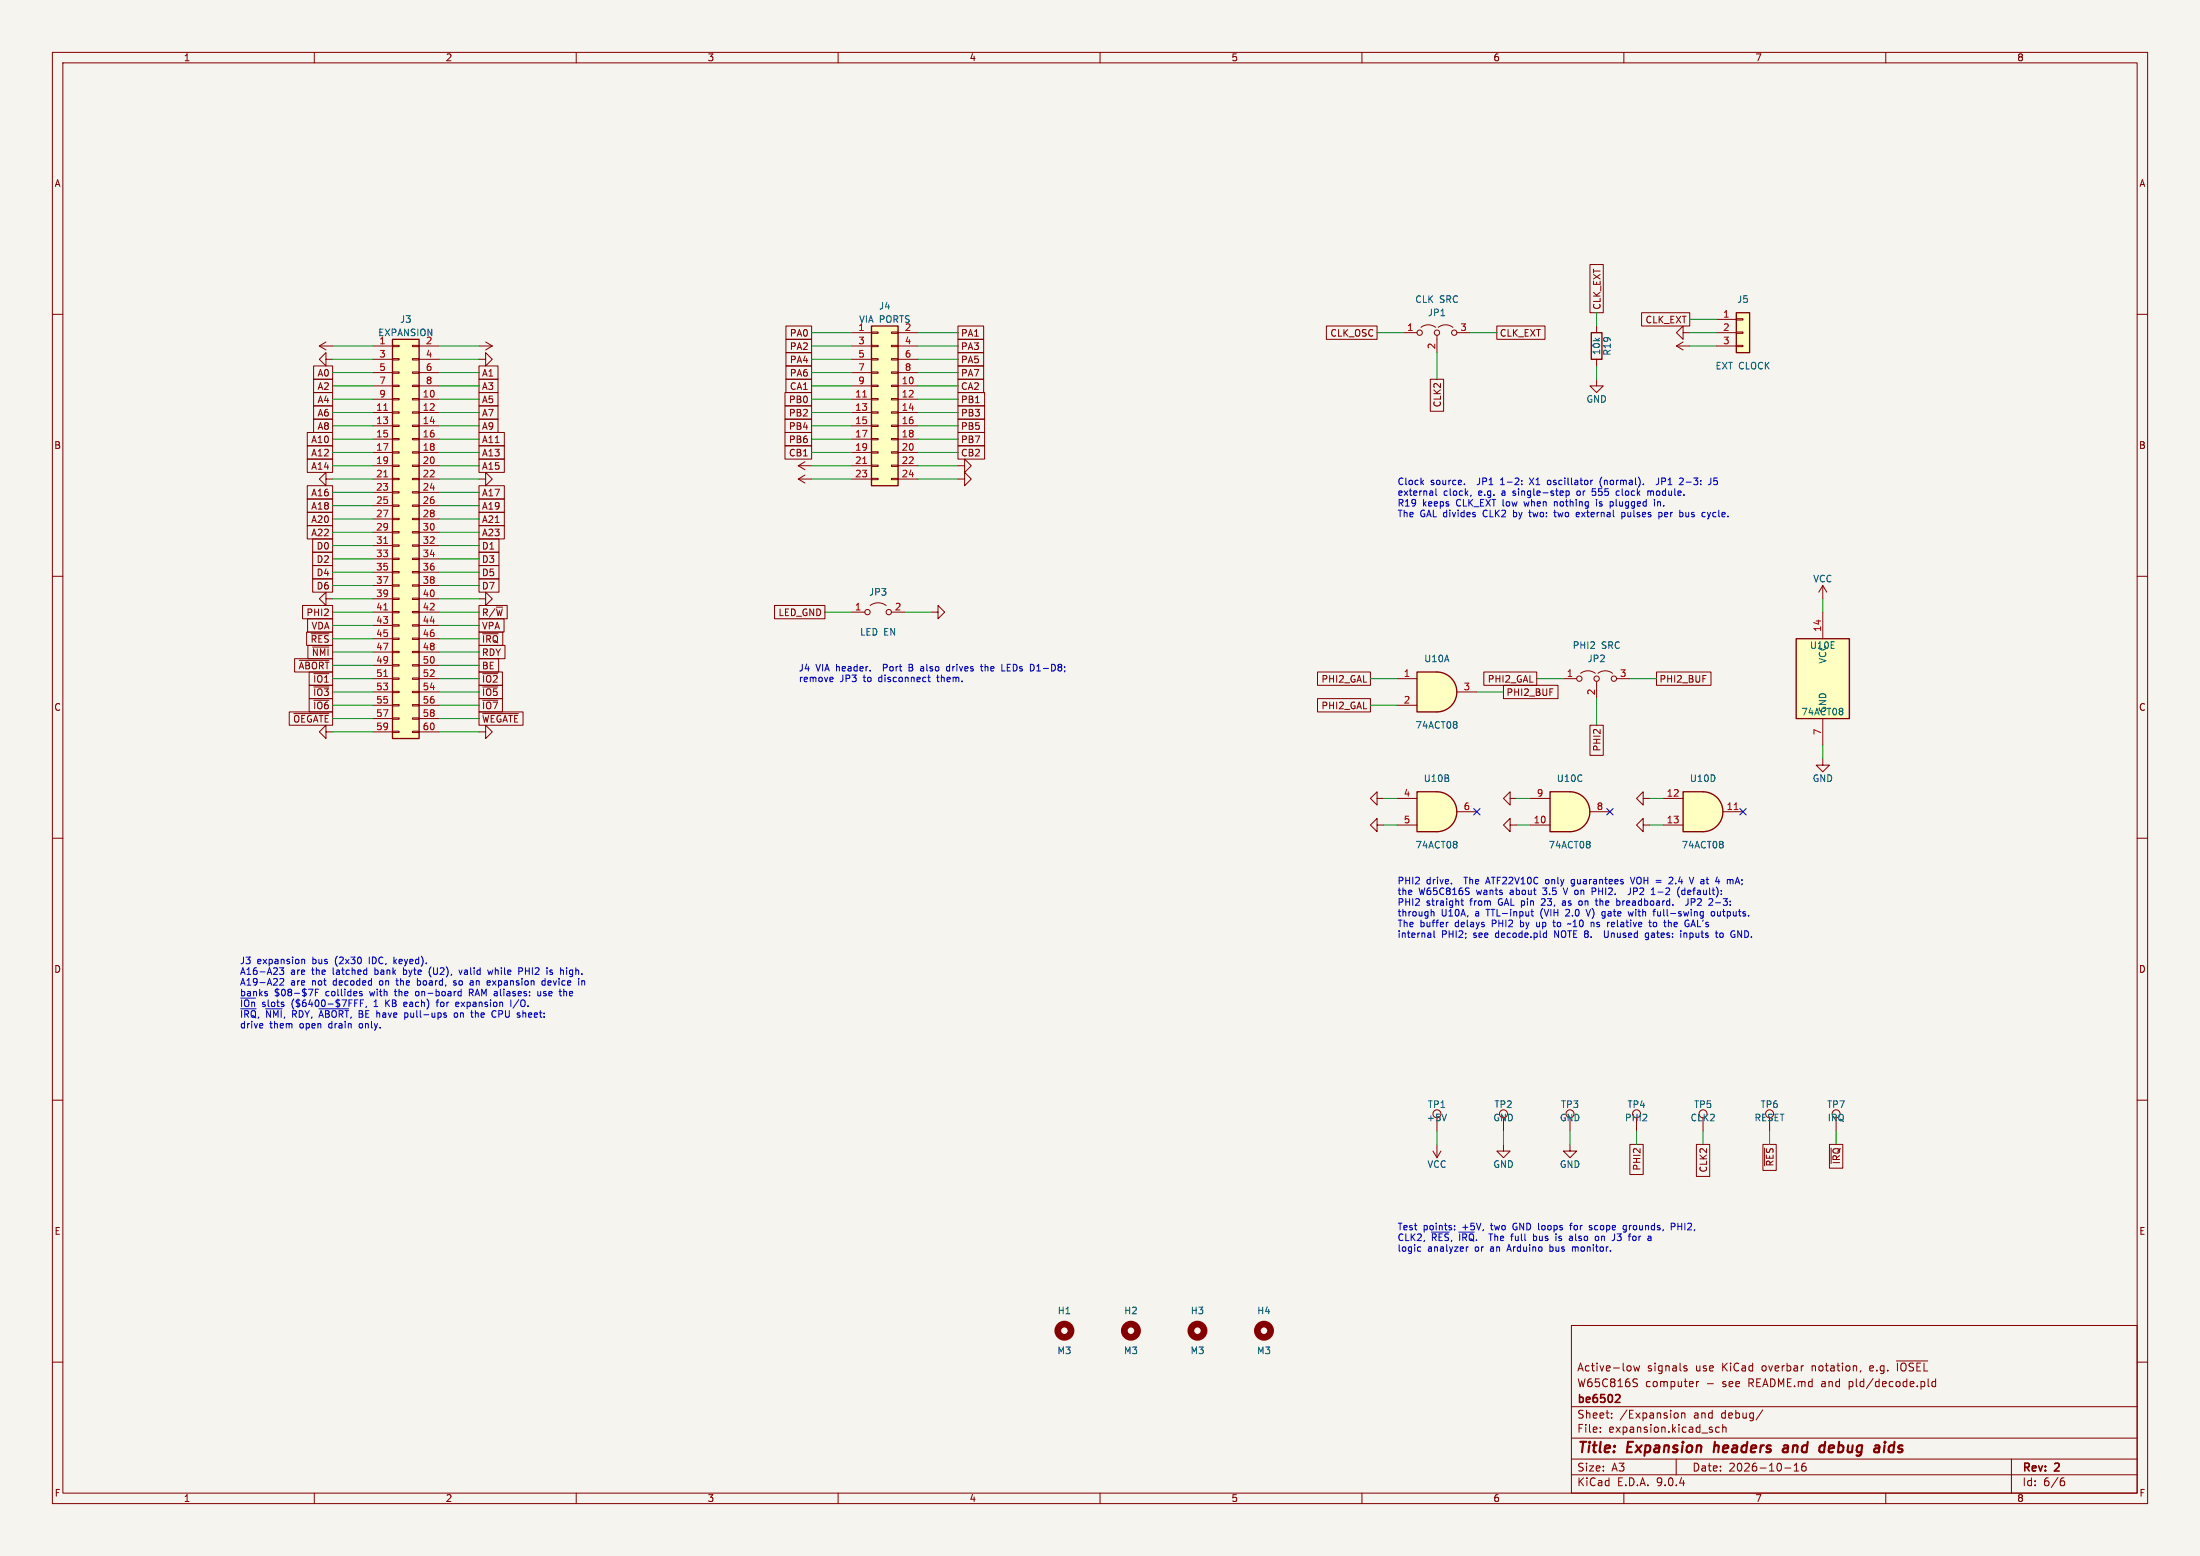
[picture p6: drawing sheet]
<svg xmlns="http://www.w3.org/2000/svg" width="420mm" height="297mm" viewBox="0 0 420 297" stroke-linecap="round" stroke-linejoin="round" font-family="sans-serif">
<path d="M0 0h420v297h-420z" fill="#f5f4ef" stroke="#f5f4ef" stroke-width=".19"/>
<g fill="none" stroke="#840000" stroke-width=".19">
<path d="M10 10h400v277h-400zM12 12h396v273h-396zM60 10v2M110 10v2M160 10v2M210 10v2M260 10v2M310 10v2M360 10v2M10 60h2M408 60h2M62.2 91.4v-1.2l-1.2 1.2 1.2 1.3v-1.3h1.3"/>
<path d="M10 110h2M408 110h2M10 160h2M262.9 157.5v-1.3l-1.3 1.3 1.3 1.3v-1.3h1.3M288.3 157.5v-1.3l-1.3 1.3 1.3 1.3v-1.3h1.3M408 160h2M10 210h2M312.4 213.4v2.5M408 210h2M300 253h108v32h-108zM362 259.8h6M10 260h2"/>
<path d="M300 278.5h108M300 274.5h108M300 268.5h108M305.5 273.2v.2M305.5 272.5v.1M307.7 270.5v.2M307.7 269.8v.1M311.1 260.7l.3 .3v.4l-.3 .3M311.9 260.7l.3 1 .2-.7 .3 .7 .3-1M312 263.2l.6 .1M312.3 264l.3 .3-.1 .2-.2 .2M320 278.5v3"/>
<path d="M320.1 269.7l.3 .3v.4l-.3 .3M321 269.8l.2-.1 .4 .1 .1 .9M321 269.7v1M321.5 261.1l.5 .2 .1 .1-.1 .2-.4 .1M321.5 260.8h.5M323.9 263.7v1M324.3 263.7l-.3 .1-.1 .2M328.2 272.5l-.4-.1-.3 .3 .2 .6h.5M328.9 272.5l.2-.1 .3 .1 .1 .9M328.9 271.9v1.5M336.5 269.1l-1.3 1.9M342.5 279.7l.4-.4v1.5"/>
<path d="M344.7 279.3a.59 .59 0 0 0-.8 .6v.6l.2 .2 .4 .1 .2-.2 .1-.5-.1-.2h-.5l-.3 .2M355.2 261.6l-.1 .3M362.2 260.2v1.5M368.1 263.2v1.3l.2 .2M369.5 263.8l-.4-.1-.3 .3 .1 .6h.6M369.5 263.2v1.5M384 278.5v6.5M408 260h2M60 285v2M110 285v2M160 285v2M210 285v2"/>
<path d="M260 285v2M300 281.5h108M310 285v2M340.7 280.2h1.2M342.5 280.8h.9M360 285v2M393.6 282.7h.4l.2 .2-.1 .5-.5 .2M394 282.1l-.4 .1"/>
<circle cx="312.4" cy="212.6" r=".76"/>
</g>
<path d="M327.4 275.2l-.3 2M340.5 276h.8M341.3 276.3l-.6 .1a.4 .4 0 0 0-.4 .4 .4 .4 0 0 0 .3 .4l.7-.1M348.2 275.9l.1 .1M348.4 275.2l-.2 2M359.8 275.9l-.2 1.3M359.9 275.2l-.1 .2" fill="none" stroke="#840000" stroke-width=".4"/>
<path d="M308.6 266.2l.5 .1 .2 .3-1 1.1h1" fill="none" stroke="#840000" stroke-width=".3"/>
<path d="M274.3 151.1a3.8 3.8 0 0 1 3.8 3.8 3.8 3.8 0 0 1-3.8 3.9z" fill="#ffffc2" stroke="#ffffc2" stroke-width=".19"/>
<path d="M270.5 151.1h3.8v7.7h-3.8z" fill="#ffffc2"/>
<path d="M270.5 151.1h3.8a3.8 3.8 0 0 1 3.8 3.8 3.8 3.8 0 0 1-3.8 3.9h-3.8z" fill="none" stroke="#840000" stroke-width=".25"/>
<path d="M266.7 152.4h3.8M266.7 157.5h3.8M278.1 154.9h3.8" fill="none" stroke="#840000" stroke-width=".19"/>
<path d="M278.1 160.7v.3M278.1 161.3v.4" fill="none" stroke="#006464" stroke-width=".19"/>
<path d="M299.7 151.1a3.8 3.8 0 0 1 3.8 3.8 3.8 3.8 0 0 1-3.8 3.9z" fill="#ffffc2" stroke="#ffffc2" stroke-width=".19"/>
<path d="M295.9 151.1h3.8v7.7h-3.8z" fill="#ffffc2"/>
<path d="M295.9 151.1h3.8a3.8 3.8 0 0 1 3.8 3.8 3.8 3.8 0 0 1-3.8 3.9h-3.8z" fill="none" stroke="#840000" stroke-width=".25"/>
<g fill="none" stroke="#840000" stroke-width=".19">
<path d="M62.2 68.6v-1.3l-1.2 1.3 1.2 1.3v-1.3h1.3M62.2 114.3v-1.3l-1.2 1.3 1.2 1.3v-1.3h1.3M292.1 152.4h3.8M292.1 157.5h3.8M303.5 154.9h3.8M313.7 157.5v-1.3l-1.3 1.3 1.3 1.3v-1.3h1.3M274.3 213.4v2.5M287 218.4v1.3h1.3l-1.3 1.3-1.3-1.3h1.3M287 213.4v2.5M299.7 218.4v1.3h1.3l-1.3 1.3-1.3-1.3h1.3M299.7 213.4v2.5M325.1 213.4v2.5"/>
<circle cx="274.3" cy="212.6" r=".76"/>
<circle cx="287" cy="212.6" r=".76"/>
<circle cx="299.7" cy="212.6" r=".76"/>
<circle cx="325.1" cy="212.6" r=".76"/>
</g>
<path d="M303.5 160.7v.3M303.5 161.3v.4M276.1 212.7l-.4 1.2" fill="none" stroke="#006464" stroke-width=".19"/>
<path d="M325.1 151.1a3.8 3.8 0 0 1 3.8 3.8 3.8 3.8 0 0 1-3.8 3.9z" fill="#ffffc2" stroke="#ffffc2" stroke-width=".19"/>
<path d="M321.3 151.1h3.8v7.7h-3.8z" fill="#ffffc2"/>
<path d="M321.3 151.1h3.8a3.8 3.8 0 0 1 3.8 3.8 3.8 3.8 0 0 1-3.8 3.9h-3.8z" fill="none" stroke="#840000" stroke-width=".25"/>
<path d="M288.3 152.4v-1.3l-1.3 1.3 1.3 1.3v-1.3h1.3M317.5 152.4h3.8M317.5 157.5h3.8M328.9 154.9h3.8M348 144.8v1.3h1.2l-1.2 1.2-1.3-1.2h1.3" fill="none" stroke="#840000" stroke-width=".19"/>
<path d="M331.1 154.5h.7" fill="none" stroke="#a90000" stroke-width=".19"/>
<path d="M328.9 160.7v.3M328.9 161.3v.4" fill="none" stroke="#006464" stroke-width=".19"/>
<g fill="none" stroke="#840000" stroke-width="1.3">
<circle cx="215.9" cy="254" r="1.27"/>
<circle cx="228.6" cy="254" r="1.27"/>
</g>
<path d="M342.9 121.9h10.2v15.3h-10.2z" fill="#ffffc2"/>
<path d="M342.9 121.9h10.2v15.3h-10.2z" fill="none" stroke="#840000" stroke-width=".25"/>
<g fill="none" stroke="#840000" stroke-width=".19">
<path d="M268 63.5h2.5M271.3 62.5a2.26 2.26 0 0 1 2.8 0M274.3 64v3.3M274.6 62.5a2.26 2.26 0 0 1 2.8 0M278.1 63.5h2.6M348 111.8v2.5M348 116.8v5.1M348 111.8l-.8 1.2M348 111.8l.7 1.2M298.4 129.5h2.6M301.8 128.5a2.26 2.26 0 0 1 2.7 0M304.8 130v3.4"/>
<path d="M305.1 128.5a2.26 2.26 0 0 1 2.7 0M308.6 129.5h2.5M348 137.2v5M262.9 152.4v-1.3l-1.3 1.3 1.3 1.3v-1.3h1.3M313.7 152.4v-1.3l-1.3 1.3 1.3 1.3v-1.3h1.3"/>
<circle cx="271" cy="63.5" r=".51"/>
<circle cx="274.3" cy="63.5" r=".51"/>
<circle cx="277.6" cy="63.5" r=".51"/>
<circle cx="301.5" cy="129.5" r=".51"/>
<circle cx="304.8" cy="129.5" r=".51"/>
<circle cx="308.1" cy="129.5" r=".51"/>
</g>
<path d="M351.8 135.3v.3M351.8 135.9v.4" fill="none" stroke="#006464" stroke-width=".19"/>
<path d="M274.3 128.3a3.8 3.8 0 0 1 3.8 3.8 3.8 3.8 0 0 1-3.8 3.8z" fill="#ffffc2" stroke="#ffffc2" stroke-width=".19"/>
<path d="M270.5 128.3h3.8v7.6h-3.8z" fill="#ffffc2"/>
<path d="M270.5 128.3h3.8a3.8 3.8 0 0 1 3.8 3.8 3.8 3.8 0 0 1-3.8 3.8h-3.8z" fill="none" stroke="#840000" stroke-width=".25"/>
<path d="M266.7 129.5h3.8M266.7 134.6h3.8M278.1 132.1h3.8M273.6 219.7l.7 1.3M274.3 218.4v2.6M275.1 219.7l-.8 1.3" fill="none" stroke="#840000" stroke-width=".19"/>
<path d="M278.1 137.9v.3M278.1 138.4v.5" fill="none" stroke="#006464" stroke-width=".19"/>
<path d="M331.5 59.7h2.5v7.6h-2.5z" fill="#ffffc2"/>
<path d="M331.5 59.7h2.5v7.6h-2.5zM303.8 63.5h2v5.1h-2z" fill="none" stroke="#840000" stroke-width=".25"/>
<g fill="none" stroke="#840000" stroke-width=".19">
<path d="M304.8 72.4v1.3h1.3l-1.3 1.2-1.3-1.2h1.3M304.8 62.2v1.3M304.8 68.6v1.3M320 66h2.6M320 66l1.3 .8M321.3 63.5v-1.3l-1.3 1.3 1.3 1.3v-1.3h1.3M321.3 65.3l-1.3 .7M327.7 61h3.8M327.7 63.5h3.8M327.7 66h3.8M331.5 60.8h1.2v.3h-1.2zM331.5 63.4h1.2v.2h-1.2z"/>
<path d="M331.5 65.9h1.2v.3h-1.2z"/>
</g>
<path d="M166.4 62.2h5v30.5h-5z" fill="#ffffc2"/>
<path d="M166.4 62.2h5v30.5h-5z" fill="none" stroke="#840000" stroke-width=".25"/>
<g fill="none" stroke="#840000" stroke-width=".19">
<path d="M61 66h2.5M61 66l1.2 .8M62.2 65.3l-1.2 .7M91.4 68.6h1.3v-1.3l1.3 1.3-1.3 1.3v-1.3M91.4 66h2.6M92.7 65.3l1.3 .7M94 66l-1.3 .8M162.6 63.5h3.8M162.6 66h3.8M162.6 68.6h3.8M162.6 71.1h3.8M162.6 73.7h3.8"/>
<path d="M162.6 76.2h3.8M162.6 78.7h3.8M166.4 63.4h1.2v.2h-1.2zM166.4 65.9h1.2v.3h-1.2zM166.4 68.5h1.2v.2h-1.2zM166.4 71h1.2v.2h-1.2zM166.4 73.5h1.2v.3h-1.2zM166.4 76.1h1.2v.2h-1.2zM166.4 78.6h1.2v.3h-1.2zM170.2 63.4h1.2v.2h-1.2zM170.2 65.9h1.2v.3h-1.2zM170.2 68.5h1.2v.2h-1.2z"/>
<path d="M170.2 71h1.2v.2h-1.2zM170.2 73.5h1.2v.3h-1.2zM170.2 76.1h1.2v.2h-1.2zM170.2 78.6h1.2v.3h-1.2zM171.4 63.5h3.9M171.4 66h3.9M171.4 68.6h3.9M171.4 71.1h3.9M171.4 73.7h3.9M171.4 76.2h3.9M171.4 78.7h3.9M91.4 91.4h1.3v-1.2l1.3 1.2-1.3 1.3v-1.3"/>
<path d="M162.6 81.3h3.8M162.6 83.8h3.8M162.6 86.4h3.8M162.6 88.9h3.8M162.6 91.4h3.8M166.4 81.2h1.2v.2h-1.2zM166.4 83.7h1.2v.2h-1.2zM166.4 86.2h1.2v.3h-1.2zM166.4 88.8h1.2v.2h-1.2zM166.4 91.3h1.2v.3h-1.2zM170.2 81.2h1.2v.2h-1.2zM170.2 83.7h1.2v.2h-1.2z"/>
<path d="M170.2 86.2h1.2v.3h-1.2zM170.2 88.8h1.2v.2h-1.2zM170.2 91.3h1.2v.3h-1.2zM171.4 81.3h3.9M171.4 83.8h3.9M171.4 86.4h3.9M171.4 88.9h3.9M171.4 91.4h3.9"/>
</g>
<path d="M164.7 75.8h.7M164.7 88.5h.7" fill="none" stroke="#a90000" stroke-width=".19"/>
<circle cx="241.3" cy="254" r="1.27" fill="none" stroke="#840000" stroke-width="1.3"/>
<path d="M74.9 64.8h5.1v76.2h-5.1z" fill="#ffffc2"/>
<path d="M74.9 64.8h5.1v76.2h-5.1z" fill="none" stroke="#840000" stroke-width=".25"/>
<g fill="none" stroke="#840000" stroke-width=".19">
<path d="M303.5 50.5h2.6v9.2h-2.6zM313.4 59.7h9.2v2.5h-9.2zM59.9 72.4h3.6v2.5h-3.6zM59.9 77.5h3.6v2.5h-3.6zM59.9 74.9h3.6v2.6h-3.6zM59.9 69.8h3.6v2.6h-3.6zM71.1 66h3.8M71.1 68.6h3.8M71.1 71.1h3.8M71.1 73.7h3.8M71.1 76.2h3.8M71.1 78.7h3.8"/>
<path d="M74.9 65.9h1.3v.3h-1.3zM74.9 68.5h1.3v.2h-1.3zM74.9 71h1.3v.2h-1.3zM74.9 73.5h1.3v.3h-1.3zM74.9 76.1h1.3v.2h-1.3zM74.9 78.6h1.3v.3h-1.3zM78.7 65.9h1.3v.3h-1.3zM78.7 68.5h1.3v.2h-1.3zM78.7 71h1.3v.2h-1.3zM78.7 73.5h1.3v.3h-1.3zM78.7 76.1h1.3v.2h-1.3zM78.7 78.6h1.3v.3h-1.3z"/>
<path d="M80 66h3.8M80 68.6h3.8M80 71.1h3.8M80 73.7h3.8M80 76.2h3.8M80 78.7h3.8M91.4 72.4h3.7v2.5h-3.7zM91.4 74.9h3.7v2.6h-3.7zM91.4 69.8h3.7v2.6h-3.7zM91.4 77.5h3.7v2.5h-3.7zM149.9 74.9h5v2.6h-5zM149.9 77.5h5v2.5h-5z"/>
<path d="M150 69.8h4.9v2.6h-4.9zM150 67.3h4.9v2.6h-4.9zM150 64.8h4.9v2.5h-4.9zM150 62.2h4.9v2.6h-4.9zM150 72.4h4.9v2.5h-4.9zM182.9 67.3h4.9v2.6h-4.9zM182.9 64.8h4.9v2.5h-4.9zM182.9 62.2h4.9v2.6h-4.9zM182.9 77.5h5.1v2.5h-5.1zM182.9 74.9h5.1v2.6h-5.1zM182.9 72.4h4.9v2.5h-4.9zM182.9 69.8h4.9v2.6h-4.9z"/>
<path d="M253.2 62.2h9.7v2.6h-9.7zM273 72.4h2.6v6.1h-2.6zM285.7 62.2h9.2v2.6h-9.2zM58.7 97.8h4.8v2.5h-4.8zM58.7 92.7h4.8v2.6h-4.8zM58.7 95.2h4.8v2.6h-4.8zM58.7 87.6h4.8v2.6h-4.8zM58.7 85.1h4.8v2.5h-4.8zM58.7 82.5h4.8v2.6h-4.8zM59.9 80h3.6v2.6h-3.6zM71.1 81.3h3.8M71.1 83.8h3.8"/>
<path d="M71.1 86.4h3.8M71.1 88.9h3.8M71.1 91.4h3.8M71.1 94h3.8M71.1 96.5h3.8M71.1 99.1h3.8M74.9 81.2h1.3v.2h-1.3zM74.9 83.7h1.3v.2h-1.3zM74.9 86.2h1.3v.3h-1.3zM74.9 88.8h1.3v.2h-1.3zM74.9 91.3h1.3v.3h-1.3zM74.9 93.9h1.3v.2h-1.3z"/>
<path d="M74.9 96.4h1.3v.2h-1.3zM74.9 98.9h1.3v.3h-1.3zM78.7 81.2h1.3v.2h-1.3zM78.7 83.7h1.3v.2h-1.3zM78.7 86.2h1.3v.3h-1.3zM78.7 88.8h1.3v.2h-1.3zM78.7 91.3h1.3v.3h-1.3zM78.7 93.9h1.3v.2h-1.3zM78.7 96.4h1.3v.2h-1.3zM78.7 98.9h1.3v.3h-1.3zM80 81.3h3.8M80 83.8h3.8"/>
<path d="M80 86.4h3.8M80 88.9h3.8M80 91.4h3.8M80 94h3.8M80 96.5h3.8M80 99.1h3.8M91.4 80h3.7v2.6h-3.7zM91.4 85.1h4.9v2.5h-4.9zM91.4 82.5h4.9v2.6h-4.9zM91.4 87.6h4.9v2.6h-4.9zM91.4 92.7h4.9v2.6h-4.9zM91.4 95.2h4.9v2.6h-4.9z"/>
<path d="M91.4 97.8h4.9v2.5h-4.9zM149.9 82.5h5v2.6h-5zM149.9 85.1h5v2.5h-5zM149.9 80h5v2.6h-5zM152.4 88.9h2.5M152.4 91.4h2.5M152.4 88.9l1.3 .8M152.4 91.4l1.3 .8M153.7 88.1l-1.3 .8M153.7 90.7l-1.3 .7M182.9 91.4h1.2v-1.2l1.3 1.2-1.3 1.3v-1.3M182.9 88.9h1.2v-1.3l1.3 1.3-1.3 1.3v-1.3"/>
<path d="M182.9 82.5h5.1v2.6h-5.1zM182.9 85.1h5.1v2.5h-5.1zM182.9 80h5.1v2.6h-5.1zM57.8 115.6h5.7v2.5h-5.7zM58.7 100.3h4.8v2.6h-4.8zM58.7 118.1h4.8v2.6h-4.8zM59.7 107.9h3.8v2.6h-3.8zM59.7 110.5h3.8v2.5h-3.8zM59.7 105.4h3.8v2.6h-3.8zM59.7 102.9h3.8v2.5h-3.8zM71.1 101.6h3.8M71.1 104.1h3.8"/>
<path d="M71.1 106.7h3.8M71.1 109.2h3.8M71.1 111.8h3.8M71.1 114.3h3.8M71.1 116.8h3.8M71.1 119.4h3.8M74.9 101.5h1.3v.2h-1.3zM74.9 104h1.3v.3h-1.3zM74.9 106.6h1.3v.2h-1.3zM74.9 109.1h1.3v.2h-1.3zM74.9 111.6h1.3v.3h-1.3zM74.9 114.2h1.3v.2h-1.3z"/>
<path d="M74.9 116.7h1.3v.3h-1.3zM74.9 119.3h1.3v.2h-1.3zM78.7 101.5h1.3v.2h-1.3zM78.7 104h1.3v.3h-1.3zM78.7 106.6h1.3v.2h-1.3zM78.7 109.1h1.3v.2h-1.3zM78.7 111.6h1.3v.3h-1.3zM78.7 114.2h1.3v.2h-1.3zM78.7 116.7h1.3v.3h-1.3zM78.7 119.3h1.3v.2h-1.3zM80 101.6h3.8M80 104.1h3.8"/>
<path d="M80 106.7h3.8M80 109.2h3.8M80 111.8h3.8M80 114.3h3.8M80 116.8h3.8M80 119.4h3.8M91.4 114.3h1.3v-1.3l1.3 1.3-1.3 1.3v-1.3M91.4 115.6h5.4v2.5h-5.4zM91.4 118.1h4.8v2.6h-4.8zM91.4 102.9h3.9v2.5h-3.9zM91.4 105.4h3.9v2.6h-3.9zM91.4 107.9h3.9v2.6h-3.9z"/>
<path d="M91.4 110.5h3.9v2.5h-3.9zM91.4 100.3h4.9v2.6h-4.9zM147.9 115.6h9.6v2.5h-9.6zM162.6 116.8h2.5M166.1 115.6a2.54 2.54 0 0 1 3.1 0M170.2 116.8h2.5M177.8 116.8h1.3v-1.2l1.2 1.2-1.2 1.3v-1.3M55.2 135.9h8.3v2.5h-8.3zM56.1 136.2h6.7M56.2 125.7h7.3v2.6h-7.3zM57.1 126h5.7M58.5 120.6h5v2.6h-5z"/>
<path d="M58.8 123.2h4.7v2.5h-4.7zM59 133.3h4.5v2.6h-4.5zM59 130.8h4.5v2.6h-4.5zM59 128.3h4.5v2.5h-4.5zM59.4 121h3.4M59.7 123.5h3.1M59.9 128.6h2.9M59.9 131.1h2.9M59.9 133.7h2.9M62.2 139.7v-1.3l-1.2 1.3 1.2 1.3v-1.3h1.3M71.1 121.9h3.8M71.1 124.5h3.8"/>
<path d="M71.1 127h3.8M71.1 129.5h3.8M71.1 132.1h3.8M71.1 134.6h3.8M71.1 137.2h3.8M71.1 139.7h3.8M74.9 121.8h1.3v.2h-1.3zM74.9 124.3h1.3v.3h-1.3zM74.9 126.9h1.3v.2h-1.3zM74.9 129.4h1.3v.3h-1.3zM74.9 132h1.3v.2h-1.3zM74.9 134.5h1.3v.2h-1.3z"/>
<path d="M74.9 137h1.3v.3h-1.3zM74.9 139.6h1.3v.2h-1.3zM78.7 121.8h1.3v.2h-1.3zM78.7 124.3h1.3v.3h-1.3zM78.7 126.9h1.3v.2h-1.3zM78.7 129.4h1.3v.3h-1.3zM78.7 132h1.3v.2h-1.3zM78.7 134.5h1.3v.2h-1.3zM78.7 137h1.3v.3h-1.3zM78.7 139.6h1.3v.2h-1.3zM80 121.9h3.8M80 124.5h3.8"/>
<path d="M80 127h3.8M80 129.5h3.8M80 132.1h3.8M80 134.6h3.8M80 137.2h3.8M80 139.7h3.8M91.4 139.7h1.3v-1.3l1.3 1.3-1.3 1.3v-1.3M91.4 125.7h3.8v2.6h-3.8zM91.4 123.2h5v2.5h-5zM91.4 120.6h4.6v2.6h-4.6zM91.4 128.3h4.5v2.5h-4.5zM91.4 130.8h4.5v2.6h-4.5z"/>
<path d="M91.4 133.3h4.5v2.6h-4.5zM91.4 135.9h8.4v2.5h-8.4zM92.1 121h3M92.1 128.6h2.9M92.1 131.1h2.9M92.1 133.7h2.9M92.1 136.2h6.9M251.5 128.3h10.1v2.5h-10.1zM251.5 133.3h10.1v2.6h-10.1zM283.3 128.3h10.1v2.5h-10.1zM287 130.8h10.4v2.6h-10.4zM303.5 138.4h2.6v5.8h-2.6z"/>
<path d="M316.2 128.3h10.4v2.5h-10.4zM311.1 218.4h2.6v5.8h-2.6zM323.8 218.4h2.6v6.2h-2.6zM336.5 218.4h2.6v5h-2.6zM336.9 219.1v3.4M337.8 213.4v2.5M349.2 218.4h2.6v4.6h-2.6zM349.6 219.1v3M350.5 213.4v2.5"/>
<circle cx="165.6" cy="116.8" r=".51"/>
<circle cx="169.7" cy="116.8" r=".51"/>
<circle cx="337.8" cy="212.6" r=".76"/>
<circle cx="350.5" cy="212.6" r=".76"/>
</g>
<path d="M73.3 78.3h.7M73.3 91h.7M73.3 103.7h.7M73.3 116.4h.7M73.3 129.1h.7" fill="none" stroke="#a90000" stroke-width=".19"/>
<circle cx="203.2" cy="254" r="1.27" fill="none" stroke="#840000" stroke-width="1.3"/>
<g fill="none" stroke="#009600" stroke-width=".19">
<path d="M304.8 59.7v2.5M63.5 76.2h7.6M63.5 78.7h7.6M63.5 73.7h7.6M63.5 66h7.6M63.5 68.6h7.6M63.5 71.1h7.6M83.8 76.2h7.6M83.8 78.7h7.6M83.8 73.7h7.6M83.8 66h7.6M83.8 68.6h7.6"/>
<path d="M83.8 71.1h7.6M154.9 76.2h7.7M154.9 78.7h7.7M154.9 73.7h7.7M154.9 66h7.7M154.9 68.6h7.7M154.9 71.1h7.7M154.9 63.5h7.7M175.3 76.2h7.6M175.3 78.7h7.6M175.3 73.7h7.6M175.3 66h7.6"/>
<path d="M175.3 68.6h7.6M175.3 71.1h7.6M175.3 63.5h7.6M262.9 63.5h5.1M274.3 67.3v5.1M280.7 63.5h5M304.8 69.9v2.5M322.6 66h5.1M322.6 63.5h5.1M322.6 61h5.1M63.5 81.3h7.6M63.5 83.8h7.6"/>
<path d="M63.5 86.4h7.6M63.5 88.9h7.6M63.5 91.4h7.6M63.5 94h7.6M63.5 96.5h7.6M63.5 99.1h7.6M83.8 81.3h7.6M83.8 83.8h7.6M83.8 86.4h7.6M83.8 88.9h7.6M83.8 91.4h7.6M83.8 94h7.6"/>
<path d="M83.8 96.5h7.6M83.8 99.1h7.6M154.9 81.3h7.7M154.9 83.8h7.7M154.9 86.4h7.7M154.9 88.9h7.7M154.9 91.4h7.7M175.3 81.3h7.6M175.3 83.8h7.6M175.3 86.4h7.6M175.3 88.9h7.6M175.3 91.4h7.6"/>
<path d="M63.5 101.6h7.6M63.5 119.4h7.6M63.5 116.8h7.6M63.5 114.3h7.6M63.5 111.8h7.6M63.5 109.2h7.6M63.5 106.7h7.6M63.5 104.1h7.6M83.8 101.6h7.6M83.8 119.4h7.6M83.8 116.8h7.6M83.8 114.3h7.6"/>
<path d="M83.8 111.8h7.6M83.8 109.2h7.6M83.8 106.7h7.6M83.8 104.1h7.6M157.5 116.8h5.1M172.7 116.8h5.1M348 114.3v2.5M63.5 129.5h7.6M63.5 127h7.6M63.5 124.5h7.6M63.5 132.1h7.6M63.5 121.9h7.6"/>
<path d="M63.5 139.7h7.6M63.5 137.2h7.6M63.5 134.6h7.6M83.8 129.5h7.6M83.8 127h7.6M83.8 124.5h7.6M83.8 132.1h7.6M83.8 121.9h7.6M83.8 139.7h7.6M83.8 137.2h7.6M83.8 134.6h7.6M261.6 129.5h5.1"/>
<path d="M261.6 134.6h5.1M281.9 132.1h5.1M293.4 129.5h5M304.8 133.4v5M311.1 129.5h5.1M264.2 157.5h2.5M264.2 152.4h2.5M289.6 157.5h2.5M289.6 152.4h2.5M315 157.5h2.5M315 152.4h2.5M348 142.2v2.6"/>
<path d="M274.3 215.9v2.5M287 215.9v2.5M299.7 215.9v2.5M312.4 215.9v2.5M325.1 215.9v2.5M337.8 215.9v2.5M350.5 215.9v2.5"/>
</g>
<path d="M281.3 154.3l1.2 1.2M282.5 154.3l-1.2 1.2M306.7 154.3l1.2 1.2M307.9 154.3l-1.2 1.2M332.1 154.3l1.2 1.2M333.3 154.3l-1.2 1.2" fill="none" stroke="#000084" stroke-width=".19"/>
<g fill="none" stroke="#0000c2" stroke-width=".19">
<path d="M271.4 92l.4 .5M271.8 91.7l-.5 .4M273.5 93.8v.8M273.5 94.5l-.1 .1M273.5 94l-.1 .1M274.1 93.3v1.1l.2 .2M279.6 92.4v.1M280.8 94.5l-.1 .2M286.5 92.5h.7M286.6 91.5l-.1 .1M290.5 92.4v.1M290.5 91.7v.1"/>
<path d="M291.8 97.8h.5M292 91.2l.8 1.3M292 97.4l.1 1.2M292.8 91.2l-.8 1.3M295.8 91.7h-.3l-.1 .2 .1 .5 .3 .1M296.6 97.8h.5M296.7 95.8v.8M296.8 97.4v1.1l.3 .1M298.4 93.8v.2l-.6 .1M299 93.7v1.3M299 93.8l.3-.1 .3 .3-.1 .5h-.5M300.9 98.5l.2 .1h.4"/>
<path d="M301.2 93.8l-.2 .2 .2 .5M301.5 98.1l-.6 .1M303.9 94.4l.5 .2M304.1 91.7h-.3M304.6 93.3h-.6l-.1 .6 .5-.1M304.8 95.8v.8M305.8 91.1a1.46 1.46 0 0 0 0 1.9M307.4 95.8h.3l.2 .1M307.9 96.5l-.2 .1-.3-.1M308.6 93.8v.6l.2 .2 .3-.1M309.6 97.8v1.3M310.2 97.9v.6l-.2 .1h-.4"/>
<path d="M314.6 93.8l.3-.1 .2 .2M314.6 93.7v.9M315.1 93.9v.7M315.3 93.7l-.2 .2M315.8 95.8v.8M316.5 95.8v.8M316.6 95.8l-.1 .1M316.6 91.2v1.1l-.5 .2M316.7 97.9l.4-.1 .2 .2-.1 .6h-.5M316.7 97.8v1.3M320.7 97.4v1.2M320.8 91.2l.4 .1 .1 .3-.7 .9h.7"/>
<path d="M325.9 97.8l.3 .8M326.2 98.6l-.3 .5M326.5 97.8l-.3 .8M326.6 91.2l-.1 1.1-.4 .2M327.2 92.4l.4 .1M327.8 91.2h-.6v.6l.4-.1M158.6 129.3h.4v.3l-.6 .1M159 130.1h-.4M166.1 128v.1M173.5 127.4h.5M174 126.8h-.5v1.3h.5M175.8 128l.4 .1"/>
<path d="M176.1 127.2l-.3 .1M176.2 127.6h-.4M177.1 129.3h.5M177.3 128.8v1.1l.3 .2M181.3 127.3l-.4-.1-.2 .3 .1 .5h.5M187.2 127.2h.4M187.3 126.8v1.1l.3 .2M191.3 128.1h.6M273 178.1l.2 .2v.6M273.2 178.9h-.5M273.2 178.4l-.5 .1M273.2 173.6v1.2"/>
<path d="M273.8 174.2v.6M273.8 177.7v1.1l.1 .1M276.2 176.1v.1M277.1 168.6v.1M278.9 172h.5M279.1 171.5v1.1l.3 .2M280.4 170.3v.3M292.4 173.6v1.1l.3 .1M293.3 176v.7l.2 .2M294.4 171.5l-.1 .2M294.9 172.1l-.7 .7h.8M295.2 167.9l-.2 .2 .2 .6"/>
<path d="M295.2 178.9h-.3M295.2 177.7v1.2M296.6 175.6v1.1l.3 .2M298.4 169.5l.5 1.3M298.7 172h-.4M298.7 172.3h-.3l-.2 .2 .1 .2 .4 .1M299.5 176.3l.2 .1 .2-.1M299.6 174.1l-.7 .7h.7M300 169.1h.3M300.4 167.9h-.3l-.2 .2 .1 .5 .4 .1M301.5 172h.4M301.5 172.7h.4"/>
<path d="M302.8 173.6l.4 1.2M304.3 176.2v.7M304.5 170.1l-.6 .1M304.5 172h.5M304.7 171.5v1.1M304.9 172.8h.1M305.9 174.8h.5M305.9 174.1h.5M306.3 177.7v1l.2 .2h.4M306.4 175.1l-.4 .2M307.6 176.2l.1 .6 .3 .1M308.2 176.3l-.6 .2"/>
<path d="M308.8 172h.3l.2 .2-.1 .5-.4 .1M310.8 174l.3 .8 .2-.6 .3 .6 .2-.8M311.2 169.5v1.1l-.4 .2M311.2 167.4l.5 1.3 .4-1.3M314.7 178.1h-.4l-.2 .2 .1 .6h.5M314.7 178.1v1l-.2 .3-.3-.1M314.8 176h.4M314.9 175.6v1.1l.3 .2M315.2 170.8h.8M315.5 174h.5M316 176l-.3 .1-.1 .2 .1 .5 .3 .1M316.5 174v.7l.1 .1"/>
<path d="M318.8 167.4l.4 .1 .2 .3-.8 .9h.8M320.4 169.7a1.48 1.48 0 0 0 .2 1.5M320.9 178.1v.8M321.5 178.1v.8M321.7 170l-.4-.1-.3 .3 .2 .5h.5M321.8 178.1l-.3 .1M322.3 171.5l-.1 1.1-.4 .2M322.9 171.5v1.3M322.9 172.2h.4M322.9 176.5h.6M323.2 175.6l-.4 1.3M323.3 167.4l-.4 1.3"/>
<path d="M325 174l.2 .1M325.2 174v1l-.2 .2M325.2 174.8h-.2M326.7 174.1l.2-.1 .4 .1v.5l-.1 .2h-.3l-.2-.1zM327.5 178.1h.4M327.5 172.3h1M327.6 177.7v1.1l.3 .1M328.7 178.1h-.3l-.1 .2 .1 .5 .3 .1M331.4 168.3h.6M331.7 167.4l-.4 1.3M331.8 178.9v-1.2l.7 1.2M45.9 190.5h2.9"/>
<path d="M45.9 192.6h3M50.1 196.2h-.1M50.1 195.4l.1 .3-.6 .1M50.7 192.6h3.2M50.9 189.7l.2 .1-.2 .3M50.9 189.2l.1 .1M53.4 186.9l.5-.1 .3 .3-.8 .9h.8M54.1 185.3l.1 .5-.2 .1-.4 .1-.2-.1M54.2 191.8v.3M57.6 183.2l.2-.1 .3 .1 .1 .8M58.9 188.8h.8l-.5 1.3M60.2 189.4h.4"/>
<path d="M60.2 188.8v1.3M60.9 192.6h5.7M67.7 191.5h.4M68.7 189.6l.4 .1 .1 .2-.2 .2-.4-.1M68.7 189.3h.4M68.8 191.5h.4M69.4 190.9h-.6v1.2M69.9 192.1l-.1 .2M75.2 182.7v1.3M75.6 187.2h.5M75.7 183.1l-.5 .5M75.8 186.8v1.2"/>
<path d="M77 184.7v1.3M77 185.9l.1 .1M77.3 191.3l-.2 .2v.4l.2 .2M77.3 193.3v1.3M77.3 194.1l.3 .1M77.7 191.6l-.6 .1M79.4 189.3l-.1 .2 .1 .5M79.7 188h.3M79.7 186.8v1.2M82 185.1v.8l.3 .6M82.3 184.5l-.3 .4M83.3 191.3h.4"/>
<path d="M83.4 191v1.1M84.8 193.7l.5 .2-.1 .2-.4 .1M84.8 193.4h.4M86.6 187.4v.2l.5 .2M87.1 187.9l-.2 .1h-.3M87.2 193.4l-.3-.1-.2 .3 .1 .5 .1 .1 .3-.1M87.5 190h.5M87.5 189.3h.5M87.5 191.3h-.3l-.2 .2 .1 .6h.4M87.6 185.2l.3 .8 .3-.8M87.6 191.6l-.6 .1M88 188.8v1.3"/>
<path d="M89.6 189.5h.5M89.9 187.2l.4 .2v.6M89.9 189.5l.4 .6M90 192.9v1.1M90.1 188.8h-.5v1.3M90.2 194.2h.1M90.3 188h-.4M90.3 187.5l-.4 .1M93.1 185.2l.3 .8 .2-.6 .2 .6 .3-.8M93.4 187.2l.2 .3-.6 .1M93.5 188h-.1M94.7 194.1h-.6"/>
<path d="M97.5 190.9v1.2M99 185.4l.6-.1 .2-.1-.1-.4-.7-.1v1.3M99 190.8l-1 1.6M99.8 192.9v1.3M99.9 193.4h-.1M102.7 189.2v.8l.3 .1 .2-.1M103.2 189.2v.9M104.1 187.3l-.4-.1-.2 .2 .1 .6h.5M104.1 186.8v1.2M105.4 185.2h-.3l-.1 .1v.2l.4 .1v.3h-.4M106.9 188.8v1.1M107.6 188.8v1.3"/>
<path d="M107.8 189.2l-.2 .2M108.2 184.7v.1M108.2 185.2v.8M111.1 187.2v.8M111.6 187.4v.6M271.2 238.8h-.3M273.3 235.2h3.4M277.7 234.6v.2M277.7 234v.1M278.5 235.2h2.9M279.9 238v.8M280 238.1l-.1 .1"/>
<path d="M288.4 236h.5M288.6 235.6v1.2M292.7 235.5v1.3M292.7 236.7l.4 .1M295.9 237.6v1.2M295.9 238.8h.1M296 238l-.1 .1M297 236v.8M299.6 233.9h.5M299.8 236l.4 .1v.7M300.1 233.5l-.3 .2v1.1M300.2 238v.8"/>
<path d="M300.2 236.7l-.4 .1M300.2 236.3h-.4M300.5 238l-.3 .1M303.9 234l-.3-.1-.2 .2 .5 .4M303.9 234.6l-.1 .2-.4-.1M305.1 236.1v.6l-.1 .1-.3-.1M308.2 235.5v.9M308.7 236.7l.6 .1M310.5 234l-.4-.1-.2 .2 .1 .6h.5M310.5 233.9v1l-.3 .3-.3-.1M312.3 236.7l-.4 .1M319.1 234.1h.6l.1-.2-.1-.3-.6-.1v1.3"/>
</g>
<g font-size="2.8" fill="#840000">
<text x="301" y="277.9">Title:</text>
<text x="310.6" y="277.9">Expansion</text>
<text x="328" y="277.9">headers</text>
<text x="342.1" y="277.9">and</text>
<text x="349.8" y="277.9">debug</text>
<text x="361.1" y="277.9">aids</text>
</g>
<g font-size="2.1" fill="#840000">
<text x="301" y="262">Active-low</text>
<text x="314.4" y="262">signals</text>
<text x="323.7" y="262">use</text>
<text x="328.9" y="262">KiCad</text>
<text x="336.6" y="262">overbar</text>
<text x="346.3" y="262">notation,</text>
<text x="357.5" y="262">e.g.</text>
<text x="362.9" y="262">~{IOSEL}</text>
<text x="301" y="268.2">be6502</text>
<text x="301" y="265">W65C816S</text>
<text x="314.1" y="265">computer</text>
<text x="325.8" y="265">-</text>
<text x="329" y="265">see</text>
<text x="334" y="265">README.md</text>
<text x="348.1" y="265">and</text>
<text x="353.5" y="265">pld/decode.pld</text>
<text x="301" y="273.7">File:</text>
<text x="301" y="271">Sheet:</text>
<text x="307.1" y="273.7">expansion.kicad_sch</text>
<text x="309.2" y="271">/Expansion</text>
<text x="323.4" y="271">and</text>
<text x="328.7" y="271">debug/</text>
<text x="301" y="281.1">Size:</text>
<text x="307.6" y="281.1">A3</text>
<text x="323" y="281.1">Date:</text>
<text x="330" y="281.1">2026-10-16</text>
<text x="386" y="281.3">Rev:</text>
<text x="392.4" y="281.3">2</text>
<text x="301" y="283.9">KiCad</text>
<text x="308.7" y="283.9">E.D.A.</text>
<text x="316.3" y="283.9">9.0.4</text>
<text x="386" y="283.9">Id:</text>
<text x="390.1" y="283.9">6/6</text>
</g>
<g font-size="1.8" fill="#840000">
<text x="35" y="11.9">1</text>
<text x="85" y="11.9">2</text>
<text x="135" y="11.9">3</text>
<text x="185" y="11.9">4</text>
<text x="235" y="11.9">5</text>
<text x="285" y="11.9">6</text>
<text x="335" y="11.9">7</text>
<text x="385" y="11.9">8</text>
<text x="10.3" y="35.9">A</text>
<text x="408.3" y="35.9">A</text>
<text x="305.8" y="59.2" transform="rotate(-90 305.8 59.2)">CLK_EXT</text>
<text x="150.7" y="64.5">PA0</text>
<text x="183.4" y="64.5">PA1</text>
<text x="253.9" y="64.5">CLK_OSC</text>
<text x="286.2" y="64.5">CLK_EXT</text>
<text x="314" y="61.9">CLK_EXT</text>
<text x="150.7" y="69.5">PA4</text>
<text x="150.7" y="67">PA2</text>
<text x="183.4" y="69.5">PA5</text>
<text x="183.4" y="67">PA3</text>
<text x="60.5" y="74.6">A2</text>
<text x="60.5" y="77.2">A4</text>
<text x="60.5" y="72.1">A0</text>
<text x="91.9" y="74.6">A3</text>
<text x="91.9" y="77.2">A5</text>
<text x="91.9" y="72.1">A1</text>
<text x="150.5" y="77.2">PB0</text>
<text x="150.7" y="72.1">PA6</text>
<text x="150.7" y="74.6">CA1</text>
<text x="183.4" y="77.2">PB1</text>
<text x="183.4" y="74.6">CA2</text>
<text x="183.4" y="72.1">PA7</text>
<text x="275.3" y="77.8" transform="rotate(-90 275.3 77.8)">CLK2</text>
<text x="60.5" y="82.2">A8</text>
<text x="60.5" y="79.7">A6</text>
<text x="91.9" y="82.2">A9</text>
<text x="91.9" y="79.7">A7</text>
<text x="150.5" y="82.2">PB4</text>
<text x="150.5" y="79.7">PB2</text>
<text x="183.4" y="82.2">PB5</text>
<text x="183.4" y="79.7">PB3</text>
<text x="10.3" y="85.9">B</text>
<text x="59.3" y="89.9">A14</text>
<text x="59.3" y="87.3">A12</text>
<text x="59.3" y="84.8">A10</text>
<text x="91.9" y="87.3">A13</text>
<text x="91.9" y="84.8">A11</text>
<text x="91.9" y="89.9">A15</text>
<text x="150.5" y="84.8">PB6</text>
<text x="150.5" y="87.3">CB1</text>
<text x="183.4" y="84.8">PB7</text>
<text x="183.4" y="87.3">CB2</text>
<text x="408.2" y="85.9">B</text>
<text x="59.3" y="94.9">A16</text>
<text x="91.9" y="94.9">A17</text>
<text x="59.3" y="100">A20</text>
<text x="59.3" y="97.5">A18</text>
<text x="91.9" y="97.5">A19</text>
<text x="91.9" y="100">A21</text>
<text x="59.3" y="102.6">A22</text>
<text x="60.3" y="107.6">D2</text>
<text x="60.3" y="105.1">D0</text>
<text x="91.9" y="105.1">D1</text>
<text x="91.9" y="107.6">D3</text>
<text x="91.9" y="102.6">A23</text>
<text x="60.3" y="110.2">D4</text>
<text x="60.3" y="112.7">D6</text>
<text x="91.9" y="110.2">D5</text>
<text x="91.9" y="112.7">D7</text>
<text x="58.4" y="117.8">PHI2</text>
<text x="91.9" y="117.8">R/~{W}</text>
<text x="148.5" y="117.8">LED_GND</text>
<text x="59.2" y="122.9">~{RES}</text>
<text x="59.4" y="120.3">VDA</text>
<text x="59.4" y="125.4">~{NMI}</text>
<text x="91.9" y="125.4">RDY</text>
<text x="91.9" y="120.3">VPA</text>
<text x="91.9" y="122.9">~{IRQ}</text>
<text x="56.9" y="128">~{ABORT}</text>
<text x="59.7" y="130.5">~{IO1}</text>
<text x="91.9" y="128">BE</text>
<text x="91.9" y="130.5">~{IO2}</text>
<text x="252.2" y="130.5">PHI2_GAL</text>
<text x="283.9" y="130.5">PHI2_GAL</text>
<text x="316.7" y="130.5">PHI2_BUF</text>
<text x="10.3" y="135.9">C</text>
<text x="59.7" y="135.6">~{IO6}</text>
<text x="59.7" y="133">~{IO3}</text>
<text x="91.9" y="133">~{IO5}</text>
<text x="91.9" y="135.6">~{IO7}</text>
<text x="252.2" y="135.6">PHI2_GAL</text>
<text x="287.5" y="133">PHI2_BUF</text>
<text x="408.2" y="135.9">C</text>
<text x="55.9" y="138.1">~{OEGATE}</text>
<text x="91.9" y="138.1">~{WEGATE}</text>
<text x="305.8" y="143.5" transform="rotate(-90 305.8 143.5)">PHI2</text>
<text x="10.3" y="185.9">D</text>
<text x="408.2" y="185.9">D</text>
<text x="313.4" y="223.5" transform="rotate(-90 313.4 223.5)">PHI2</text>
<text x="326.1" y="223.9" transform="rotate(-90 326.1 223.9)">CLK2</text>
<text x="338.8" y="222.7" transform="rotate(-90 338.8 222.7)">~{RES}</text>
<text x="351.5" y="222.3" transform="rotate(-90 351.5 222.3)">~{IRQ}</text>
<text x="10.3" y="235.9">E</text>
<text x="408.3" y="235.9">E</text>
<text x="10.3" y="285.9">F</text>
<text x="35" y="286.9">1</text>
<text x="85" y="286.9">2</text>
<text x="135" y="286.9">3</text>
<text x="185" y="286.9">4</text>
<text x="235" y="286.9">5</text>
<text x="285" y="286.9">6</text>
<text x="335" y="286.9">7</text>
<text x="385" y="286.9">8</text>
<text x="408.3" y="285.9">F</text>
</g>
<g font-size="1.8" fill="#006464">
<text x="167.7" y="59.3">J4</text>
<text x="270.1" y="58">CLK</text>
<text x="274.8" y="58">SRC</text>
<text x="331.5" y="58">J5</text>
<text x="72.1" y="64.4">EXPANSION</text>
<text x="72.3" y="65.8">1</text>
<text x="76.3" y="61.8">J3</text>
<text x="81.2" y="65.8">2</text>
<text x="163.9" y="61.8">VIA PORTS</text>
<text x="172.6" y="63.2">2</text>
<text x="272.5" y="60.6">JP1</text>
<text x="305.7" y="67.9" transform="rotate(-90 305.7 67.9)">10k</text>
<text x="307.7" y="68" transform="rotate(-90 307.7 68)">R19</text>
<text x="327.4" y="70.7">EXT CLOCK</text>
<text x="302.8" y="77.1">GND</text>
<text x="165.8" y="113.9">JP3</text>
<text x="346.1" y="111.4">VCC</text>
<text x="164.1" y="121.5">LED EN</text>
<text x="300.1" y="124.1">PHI2</text>
<text x="305.7" y="124.1">SRC</text>
<text x="345.4" y="124.1">U10E</text>
<text x="271.8" y="126.6">U10A</text>
<text x="303" y="126.6">JP2</text>
<text x="348.8" y="126.8" transform="rotate(-90 348.8 126.8)">VCC</text>
<text x="343.8" y="136.8">74ACT08</text>
<text x="348.8" y="136.1" transform="rotate(-90 348.8 136.1)">GND</text>
<text x="270.1" y="139.3">74ACT08</text>
<text x="271.7" y="149.5">U10B</text>
<text x="297.1" y="149.5">U10C</text>
<text x="322.5" y="149.5">U10D</text>
<text x="345.9" y="149.5">GND</text>
<text x="270.1" y="162.2">74ACT08</text>
<text x="295.5" y="162.2">74ACT08</text>
<text x="320.9" y="162.2">74ACT08</text>
<text x="272.3" y="214.2">+5V</text>
<text x="272.5" y="211.7">TP1</text>
<text x="285" y="214.2">GND</text>
<text x="285.2" y="211.7">TP2</text>
<text x="297.7" y="214.2">GND</text>
<text x="297.9" y="211.7">TP3</text>
<text x="310.1" y="214.2">PHI2</text>
<text x="310.6" y="211.7">TP4</text>
<text x="322.6" y="214.2">CLK2</text>
<text x="323.3" y="211.7">TP5</text>
<text x="334.8" y="214.2">RESET</text>
<text x="336" y="211.7">TP6</text>
<text x="348.7" y="211.7">TP7</text>
<text x="348.8" y="214.2">IRQ</text>
<text x="272.4" y="223.1">VCC</text>
<text x="285" y="223.1">GND</text>
<text x="297.7" y="223.1">GND</text>
<text x="201.8" y="251.1">H1</text>
<text x="214.5" y="251.1">H2</text>
<text x="227.2" y="251.1">H3</text>
<text x="239.9" y="251.1">H4</text>
<text x="201.8" y="258.7">M3</text>
<text x="214.5" y="258.7">M3</text>
<text x="227.2" y="258.7">M3</text>
<text x="239.9" y="258.7">M3</text>
</g>
<g font-size="1.8" fill="#a90000">
<text x="163.8" y="63.2">1</text>
<text x="163.8" y="65.8">3</text>
<text x="172.6" y="65.8">4</text>
<text x="268.5" y="63.2">1</text>
<text x="278.7" y="63.2">3</text>
<text x="328.9" y="60.7">1</text>
<text x="328.9" y="63.2">2</text>
<text x="328.9" y="65.8">3</text>
<text x="72.3" y="68.3">3</text>
<text x="72.3" y="70.9">5</text>
<text x="81.2" y="68.3">4</text>
<text x="81.2" y="70.9">6</text>
<text x="163.8" y="68.3">5</text>
<text x="163.8" y="70.9">7</text>
<text x="172.6" y="68.3">6</text>
<text x="172.6" y="70.9">8</text>
<text x="274.1" y="66.7" transform="rotate(-90 274.1 66.7)">2</text>
<text x="72.3" y="73.4">7</text>
<text x="72.3" y="75.9">9</text>
<text x="80.6" y="75.9">10</text>
<text x="81.2" y="73.4">8</text>
<text x="163.2" y="75.9">11</text>
<text x="163.8" y="73.4">9</text>
<text x="172" y="73.4">10</text>
<text x="172" y="75.9">12</text>
<text x="71.7" y="78.5">11</text>
<text x="71.7" y="81">13</text>
<text x="71.7" y="83.6">15</text>
<text x="80.6" y="78.5">12</text>
<text x="80.6" y="81">14</text>
<text x="80.6" y="83.6">16</text>
<text x="163.2" y="78.5">13</text>
<text x="163.2" y="81">15</text>
<text x="163.2" y="83.6">17</text>
<text x="172" y="78.5">14</text>
<text x="172" y="81">16</text>
<text x="172" y="83.6">18</text>
<text x="71.7" y="86.1">17</text>
<text x="71.7" y="88.6">19</text>
<text x="80.6" y="86.1">18</text>
<text x="80.6" y="88.6">20</text>
<text x="163.2" y="86.1">19</text>
<text x="163.2" y="88.6">21</text>
<text x="172" y="86.1">20</text>
<text x="172" y="88.6">22</text>
<text x="71.7" y="91.2">21</text>
<text x="71.7" y="93.7">23</text>
<text x="80.6" y="91.2">22</text>
<text x="80.6" y="93.7">24</text>
<text x="163.2" y="91.2">23</text>
<text x="172" y="91.2">24</text>
<text x="71.7" y="96.3">25</text>
<text x="71.7" y="98.8">27</text>
<text x="71.7" y="101.3">29</text>
<text x="80.6" y="96.3">26</text>
<text x="80.6" y="98.8">28</text>
<text x="80.6" y="101.3">30</text>
<text x="71.7" y="103.9">31</text>
<text x="71.7" y="106.4">33</text>
<text x="80.6" y="103.9">32</text>
<text x="80.6" y="106.4">34</text>
<text x="71.7" y="109">35</text>
<text x="71.7" y="111.5">37</text>
<text x="80.6" y="109">36</text>
<text x="80.6" y="111.5">38</text>
<text x="71.7" y="114">39</text>
<text x="71.7" y="116.6">41</text>
<text x="71.7" y="119.1">43</text>
<text x="80.6" y="114">40</text>
<text x="80.6" y="116.6">42</text>
<text x="80.6" y="119.1">44</text>
<text x="163.1" y="116.6">1</text>
<text x="170.7" y="116.6">2</text>
<text x="71.7" y="121.7">45</text>
<text x="71.7" y="124.2">47</text>
<text x="80.6" y="121.7">46</text>
<text x="80.6" y="124.2">48</text>
<text x="347.7" y="120.7" transform="rotate(-90 347.7 120.7)">14</text>
<text x="71.7" y="126.7">49</text>
<text x="71.7" y="129.3">51</text>
<text x="71.7" y="131.8">53</text>
<text x="80.6" y="126.7">50</text>
<text x="80.6" y="129.3">52</text>
<text x="80.6" y="131.8">54</text>
<text x="267.9" y="129.3">1</text>
<text x="279.3" y="131.8">3</text>
<text x="299" y="129.3">1</text>
<text x="309.2" y="129.3">3</text>
<text x="71.7" y="134.4">55</text>
<text x="71.7" y="136.9">57</text>
<text x="80.6" y="134.4">56</text>
<text x="80.6" y="136.9">58</text>
<text x="267.9" y="134.4">2</text>
<text x="304.5" y="132.8" transform="rotate(-90 304.5 132.8)">2</text>
<text x="71.7" y="139.4">59</text>
<text x="80.6" y="139.4">60</text>
<text x="347.7" y="140.4" transform="rotate(-90 347.7 140.4)">7</text>
<text x="267.9" y="152.1">4</text>
<text x="279.3" y="154.7">6</text>
<text x="293.3" y="152.1">9</text>
<text x="304.7" y="154.7">8</text>
<text x="318.1" y="152.1">12</text>
<text x="329.5" y="154.7">11</text>
<text x="267.9" y="157.2">5</text>
<text x="292.7" y="157.2">10</text>
<text x="318.1" y="157.2">13</text>
</g>
<g font-size="1.8" fill="#0000c2">
<text x="266.7" y="92.9">Clock</text>
<text x="266.7" y="95">external</text>
<text x="273.1" y="92.9">source.</text>
<text x="275.6" y="95">clock,</text>
<text x="282.3" y="92.9">JP1</text>
<text x="282.3" y="95">e.g.</text>
<text x="286.9" y="92.9">1-2:</text>
<text x="287" y="95">a</text>
<text x="289.3" y="95">single-step</text>
<text x="292.7" y="92.9">X1</text>
<text x="296.3" y="92.9">oscillator</text>
<text x="301.7" y="95">or</text>
<text x="304.8" y="95">555</text>
<text x="306.5" y="92.9">(normal).</text>
<text x="309.6" y="95">clock</text>
<text x="315.8" y="95">module.</text>
<text x="317.7" y="92.9">JP1</text>
<text x="322.3" y="92.9">2-3:</text>
<text x="328.1" y="92.9">J5</text>
<text x="266.7" y="97">R19</text>
<text x="266.7" y="99.1">The</text>
<text x="271.1" y="99.1">GAL divides</text>
<text x="271.6" y="97">keeps</text>
<text x="278.1" y="97">CLK_EXT low</text>
<text x="283.4" y="99.1">CLK2</text>
<text x="289.3" y="99.1">by</text>
<text x="291.5" y="97">when</text>
<text x="292.6" y="99.1">two:</text>
<text x="297.3" y="97">nothing</text>
<text x="297.6" y="99.1">two</text>
<text x="302" y="99.1">external</text>
<text x="305.6" y="97">is</text>
<text x="308.4" y="97">plugged</text>
<text x="310.8" y="99.1">pulses</text>
<text x="317.1" y="97">in.</text>
<text x="318.1" y="99.1">per</text>
<text x="322.3" y="99.1">bus</text>
<text x="326.8" y="99.1">cycle.</text>
<text x="152.4" y="128.5">J4</text>
<text x="152.4" y="130.5">remove</text>
<text x="155.7" y="128.5">VIA header.</text>
<text x="160.3" y="130.5">JP3</text>
<text x="165" y="130.5">to</text>
<text x="168" y="130.5">disconnect</text>
<text x="169.1" y="128.5">Port</text>
<text x="174.2" y="128.5">B</text>
<text x="176.6" y="128.5">also</text>
<text x="179.4" y="130.5">them.</text>
<text x="181.8" y="128.5">drives</text>
<text x="188.6" y="128.5">the</text>
<text x="192.7" y="128.5">LEDs</text>
<text x="198.3" y="128.5">D1-D8;</text>
<text x="266.7" y="169.1">PHI2</text>
<text x="266.7" y="171.2">the</text>
<text x="266.7" y="173.2">PHI2</text>
<text x="270.8" y="171.2">W65C816S</text>
<text x="272.3" y="169.1">drive.</text>
<text x="272.3" y="173.2">straight</text>
<text x="279.8" y="169.1">The</text>
<text x="280.8" y="173.2">from</text>
<text x="282" y="171.2">wants</text>
<text x="284.2" y="169.1">ATF22V10C</text>
<text x="286.3" y="173.2">GAL pin</text>
<text x="288.5" y="171.2">about</text>
<text x="294.9" y="173.2">23,</text>
<text x="295" y="171.2">3.5</text>
<text x="295.7" y="169.1">only</text>
<text x="299.1" y="173.2">as</text>
<text x="299.2" y="171.2">V on</text>
<text x="300.8" y="169.1">guarantees</text>
<text x="302.5" y="173.2">on</text>
<text x="305" y="171.2">PHI2.</text>
<text x="305.9" y="173.2">the</text>
<text x="310.1" y="173.2">breadboard.</text>
<text x="312.3" y="171.2">JP2</text>
<text x="312.5" y="169.1">VOH =</text>
<text x="316.9" y="171.2">1-2</text>
<text x="320.1" y="169.1">2.4</text>
<text x="322.1" y="171.2">(default):</text>
<text x="323.7" y="173.2">JP2</text>
<text x="324.3" y="169.1">V at</text>
<text x="328.3" y="173.2">2-3:</text>
<text x="329.6" y="169.1">4</text>
<text x="332" y="169.1">mA;</text>
<text x="266.7" y="175.3">through</text>
<text x="266.7" y="177.3">The</text>
<text x="266.7" y="179.3">internal</text>
<text x="271.1" y="177.3">buffer</text>
<text x="275.1" y="175.3">U10A,</text>
<text x="275.2" y="179.3">PHI2;</text>
<text x="277.9" y="177.3">delays</text>
<text x="281.4" y="179.3">see</text>
<text x="281.7" y="175.3">a</text>
<text x="284.1" y="175.3">TTL-input</text>
<text x="285.1" y="177.3">PHI2</text>
<text x="285.8" y="179.3">decode.pld</text>
<text x="290.7" y="177.3">by</text>
<text x="294" y="177.3">up</text>
<text x="294.5" y="175.3">(VIH</text>
<text x="297.2" y="179.3">NOTE 8.</text>
<text x="297.4" y="177.3">to</text>
<text x="299.6" y="175.3">2.0</text>
<text x="300.5" y="177.3">~10</text>
<text x="303.8" y="175.3">V)</text>
<text x="305" y="177.3">ns</text>
<text x="306.9" y="175.3">gate</text>
<text x="307.3" y="179.3">Unused</text>
<text x="308.3" y="177.3">relative</text>
<text x="312.2" y="175.3">with</text>
<text x="315.4" y="179.3">gates:</text>
<text x="316.6" y="177.3">to</text>
<text x="317.2" y="175.3">full-swing</text>
<text x="319.6" y="177.3">the</text>
<text x="322.3" y="179.3">inputs</text>
<text x="323.7" y="177.3">GAL's</text>
<text x="328.4" y="175.3">outputs.</text>
<text x="329.3" y="179.3">to</text>
<text x="332.3" y="179.3">GND.</text>
<text x="45.7" y="184.4">J3</text>
<text x="49.1" y="184.4">expansion</text>
<text x="59.7" y="184.4">bus</text>
<text x="64.2" y="184.4">(2x30</text>
<text x="70.9" y="184.4">IDC,</text>
<text x="75.8" y="184.4">keyed).</text>
<text x="45.7" y="186.4">A16-A23</text>
<text x="45.7" y="188.4">A19-A22</text>
<text x="45.7" y="190.5">banks</text>
<text x="52.4" y="190.5">$08-$7F</text>
<text x="55.5" y="186.4">are</text>
<text x="55.5" y="188.4">are</text>
<text x="59.7" y="186.4">the</text>
<text x="59.7" y="188.4">not</text>
<text x="62.3" y="190.5">collides</text>
<text x="63.8" y="186.4">latched</text>
<text x="63.9" y="188.4">decoded</text>
<text x="70.9" y="190.5">with</text>
<text x="72" y="186.4">bank</text>
<text x="72.9" y="188.4">on</text>
<text x="75.9" y="190.5">the</text>
<text x="76.4" y="188.4">the</text>
<text x="77.6" y="186.4">byte</text>
<text x="80" y="190.5">on-board</text>
<text x="80.5" y="188.4">board,</text>
<text x="82.7" y="186.4">(U2),</text>
<text x="87.7" y="188.4">so</text>
<text x="88.7" y="186.4">valid</text>
<text x="90.4" y="190.5">RAM aliases:</text>
<text x="91" y="188.4">an</text>
<text x="94.5" y="186.4">while</text>
<text x="94.5" y="188.4">expansion</text>
<text x="100.5" y="186.4">PHI2</text>
<text x="103.9" y="190.5">use</text>
<text x="105.1" y="188.4">device</text>
<text x="106.1" y="186.4">is</text>
<text x="108.3" y="190.5">the</text>
<text x="108.9" y="186.4">high.</text>
<text x="45.7" y="192.5">~{IOn}</text>
<text x="45.7" y="194.6">~{IRQ},</text>
<text x="45.7" y="196.6">drive</text>
<text x="50" y="192.5">slots</text>
<text x="50.7" y="194.6">~{NMI},RDY, ~{ABORT},</text>
<text x="51.5" y="196.6">them</text>
<text x="55.7" y="192.5">($6400-$7FFF,</text>
<text x="57.3" y="196.6">open</text>
<text x="63" y="196.6">drain</text>
<text x="69" y="194.6">BE have</text>
<text x="69" y="196.6">only.</text>
<text x="71.7" y="192.5">1</text>
<text x="74" y="192.5">KB</text>
<text x="77.8" y="192.5">each)</text>
<text x="78.1" y="194.6">pull-ups</text>
<text x="84.3" y="192.5">for</text>
<text x="87.8" y="194.6">on</text>
<text x="88.1" y="192.5">expansion</text>
<text x="91.3" y="194.6">the</text>
<text x="95.4" y="194.6">CPU</text>
<text x="98.7" y="192.5">I/O.</text>
<text x="100.4" y="194.6">sheet:</text>
<text x="266.7" y="235.2">Test</text>
<text x="266.7" y="237.2">CLK2,</text>
<text x="266.7" y="239.2">logic</text>
<text x="271.7" y="235.2">points:</text>
<text x="272.5" y="239.2">analyzer</text>
<text x="273.3" y="237.2">~{RES},</text>
<text x="278.7" y="237.2">~{IRQ}.The</text>
<text x="279.3" y="235.2">+5V,</text>
<text x="281.7" y="239.2">or</text>
<text x="284.8" y="239.2">an</text>
<text x="284.9" y="235.2">two</text>
<text x="288.3" y="239.2">Arduino</text>
<text x="289.2" y="237.2">full</text>
<text x="289.3" y="235.2">GND loops</text>
<text x="293.6" y="237.2">bus</text>
<text x="296.5" y="239.2">bus</text>
<text x="298.1" y="237.2">is</text>
<text x="300.6" y="235.2">for</text>
<text x="300.9" y="237.2">also</text>
<text x="301" y="239.2">monitor.</text>
<text x="304.5" y="235.2">scope</text>
<text x="306" y="237.2">on</text>
<text x="309.5" y="237.2">J3</text>
<text x="311.1" y="235.2">grounds,</text>
<text x="312.8" y="237.2">for</text>
<text x="320.5" y="235.2">PHI2,</text>
</g>
</svg>
